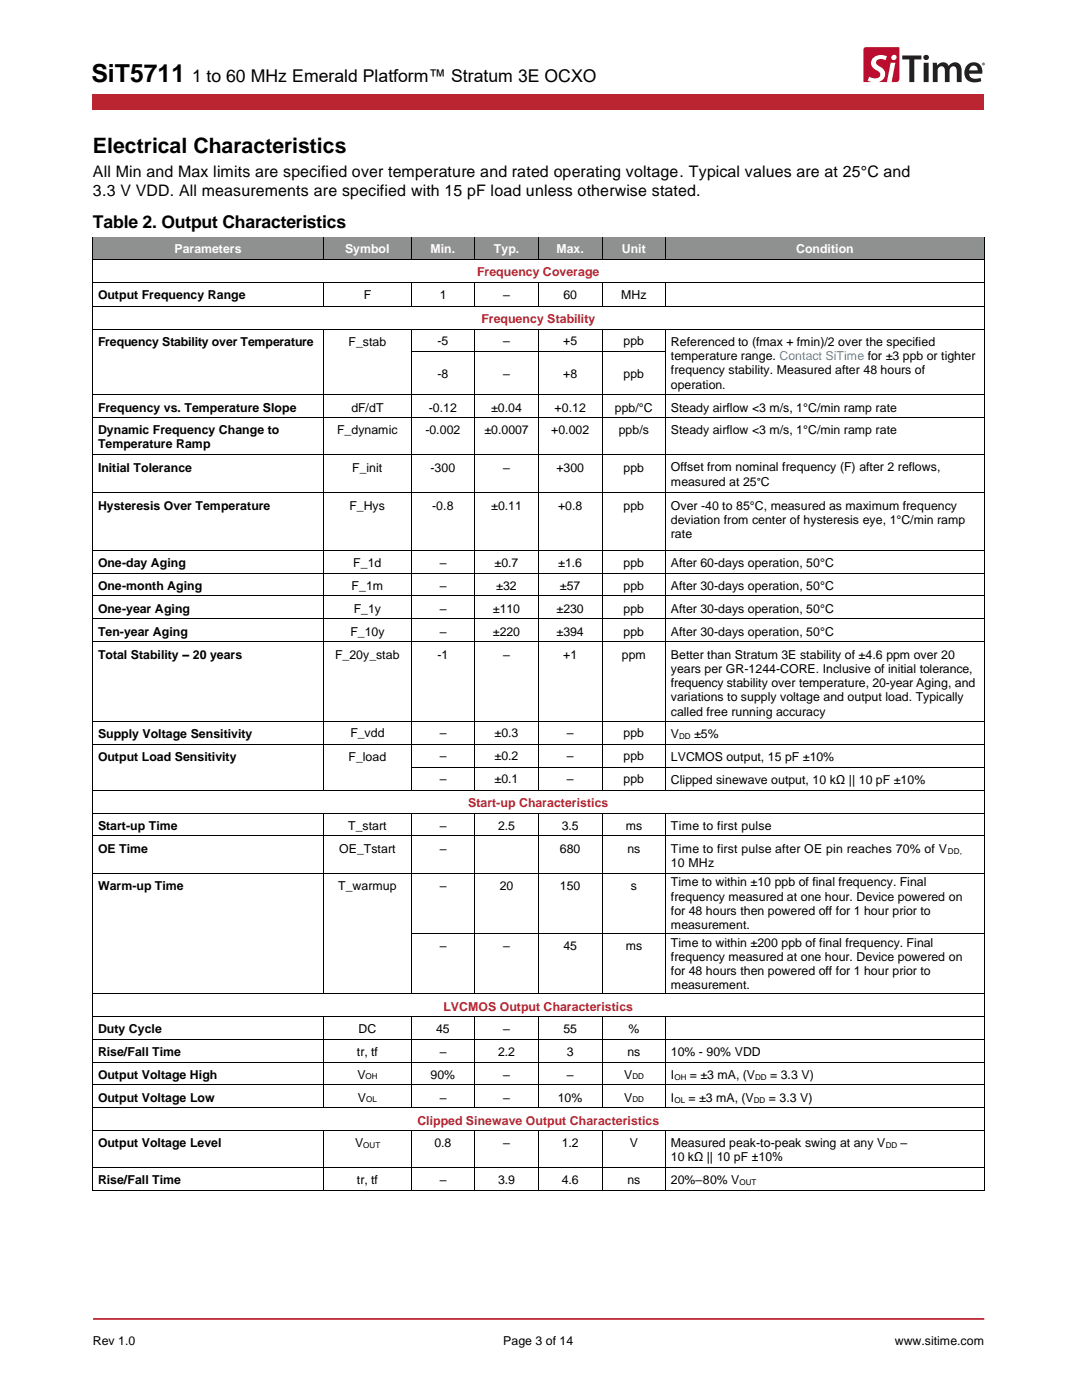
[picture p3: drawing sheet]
<svg xmlns="http://www.w3.org/2000/svg" width="216mm" height="279mm" viewBox="0 0 216 279" stroke-linecap="round" stroke-linejoin="round" font-family="sans-serif">
<path d="M18.6 263.2h177.8" fill="none" stroke="#ba2531" stroke-width=".36"/>
<path d="M172.4 9.5l-.1 .5v6.4h1.6l-.8-.3 .3-.8 .9 .3a.88 .88 0 0 0 1.1-.1 .88 .88 0 0 0 .1-1.1l-.6-.4a1.52 1.52 0 0 1-1.1-1.6 1.52 1.52 0 0 1 1.5-1.4h.9l.8 .3-.3 .7-.7-.2a.78 .78 0 0 0-.9 .1 .78 .78 0 0 0-.1 1l.3 .2a1.66 1.66 0 0 1 1.3 1.7 1.66 1.66 0 0 1-1.4 1.6h1.8l.7-3.9h1l-.8 3.9h1a.6 .6 0 0 0 .6-.6v-6.4h-6.6zM177.9 11.5a.53 .53 0 0 1 1 0 .53 .53 0 0 1-1 0z" fill="#ba0c2f"/>
<g fill="#231f20">
<path d="M180 11.1h3.9v.8h-1.5v4.5h-1v-4.5h-1.4z"/>
<path d="M186.1 12.5h.8l.1 .6a1.29 1.29 0 0 1 1.2-.7 1.29 1.29 0 0 1 1.1 .8 1.38 1.38 0 0 1 1.7-.7 1.38 1.38 0 0 1 .9 1.6v2.3h-1v-2.1a.77 .77 0 0 0-.2-.8 .77 .77 0 0 0-.8-.2l-.4 .6v2.5h-1v-2.1a.76 .76 0 0 0-.6-1.1 .76 .76 0 0 0-.8 .9v2.3h-1z"/>
<path d="M184.3 11.4a.55 .55 0 0 1 1 0 .55 .55 0 0 1-1 0zM184.3 12.5h1v3.9h-1z"/>
<path d="M192.9 13.1a1.77 1.77 0 0 1 2.2-.5 1.77 1.77 0 0 1 .9 2.1h-2.6a1.46 1.46 0 0 0 2.3 .8l.1 .7a2.62 2.62 0 0 1-3.1-.7 2.34 2.34 0 0 1 .2-2.4zM193.6 13.4l-.2 .6h1.7a.82 .82 0 0 0-.5-.8 .82 .82 0 0 0-1 .2z"/>
<path d="M196 12.8a.28 .28 0 0 1 .5 0 .28 .28 0 0 1-.5 0zM196.1 12.6v.3h.3v-.3zM196.2 12.7h.2v.2h-.2zM196.2 12.7h.1z"/>
</g>
<path d="M18.5 18.9h177.8v3h-177.8z" fill-rule="evenodd" fill="#ba2531"/>
<g fill="#8f9090">
<path d="M18.6 47.5h45.9v4.3h-45.9z" fill-rule="evenodd"/>
<path d="M19.6 48.3h43.9v2.7h-43.9z" fill-rule="evenodd"/>
<path d="M64.7 47.5h17.3v4.3h-17.3z" fill-rule="evenodd"/>
<path d="M65.6 48.3h15.4v2.7h-15.4z" fill-rule="evenodd"/>
<path d="M82.1 47.5h12.6v4.3h-12.6z" fill-rule="evenodd"/>
<path d="M83.1 48.3h10.6v2.7h-10.6z" fill-rule="evenodd"/>
<path d="M94.8 47.5h12.6v4.3h-12.6z" fill-rule="evenodd"/>
<path d="M95.8 48.3h10.6v2.7h-10.6z" fill-rule="evenodd"/>
<path d="M107.5 47.5h12.6v4.3h-12.6z" fill-rule="evenodd"/>
<path d="M108.5 48.3h10.7v2.7h-10.7z" fill-rule="evenodd"/>
<path d="M120.3 47.5h12.5v4.3h-12.5z" fill-rule="evenodd"/>
<path d="M121.2 48.3h10.7v2.7h-10.7z" fill-rule="evenodd"/>
<path d="M133 47.5h63.3v4.3h-63.3z" fill-rule="evenodd"/>
<path d="M133.9 48.3h61.5v2.7h-61.5z" fill-rule="evenodd"/>
</g>
<g fill="#000">
<path d="M18.5 47.3h.1v.4h-.1z" fill-rule="evenodd"/>
<path d="M18.5 47.3h.1v.2h-.1z" fill-rule="evenodd"/>
<path d="M18.5 51.8h.1v.4h-.1z" fill-rule="evenodd"/>
<path d="M18.5 56.3h.1v.4h-.1z" fill-rule="evenodd"/>
<path d="M64.5 47.5h.2v.2h-.2z" fill-rule="evenodd"/>
<path d="M64.5 47.3h.2v.2h-.2z" fill-rule="evenodd"/>
<path d="M64.5 51.8h.2v.2h-.2z" fill-rule="evenodd"/>
<path d="M64.5 56.5h.2v.2h-.2z" fill-rule="evenodd"/>
<path d="M64.5 56.3h.2v.2h-.2z" fill-rule="evenodd"/>
<path d="M82 47.5h.1v.2h-.1z" fill-rule="evenodd"/>
<path d="M82 47.3h.1v.2h-.1z" fill-rule="evenodd"/>
<path d="M82 51.8h.1v.2h-.1z" fill-rule="evenodd"/>
<path d="M82 56.5h.1v.2h-.1z" fill-rule="evenodd"/>
<path d="M82 56.3h.1v.2h-.1z" fill-rule="evenodd"/>
<path d="M94.7 47.5h.1v.2h-.1z" fill-rule="evenodd"/>
<path d="M94.7 47.3h.1v.2h-.1z" fill-rule="evenodd"/>
<path d="M94.7 51.8h.1v.2h-.1z" fill-rule="evenodd"/>
<path d="M94.7 56.5h.1v.2h-.1z" fill-rule="evenodd"/>
<path d="M94.7 56.3h.1v.2h-.1z" fill-rule="evenodd"/>
<path d="M107.4 47.5h.1v.2h-.1z" fill-rule="evenodd"/>
<path d="M107.4 47.3h.1v.2h-.1z" fill-rule="evenodd"/>
<path d="M107.4 51.8h.1v.2h-.1z" fill-rule="evenodd"/>
<path d="M107.4 56.5h.1v.2h-.1z" fill-rule="evenodd"/>
<path d="M107.4 56.3h.1v.2h-.1z" fill-rule="evenodd"/>
<path d="M120.1 47.5h.2v.2h-.2z" fill-rule="evenodd"/>
<path d="M120.1 47.3h.2v.2h-.2z" fill-rule="evenodd"/>
<path d="M120.1 51.8h.2v.2h-.2z" fill-rule="evenodd"/>
<path d="M120.1 56.5h.2v.2h-.2z" fill-rule="evenodd"/>
<path d="M120.1 56.3h.2v.2h-.2z" fill-rule="evenodd"/>
<path d="M132.8 47.5h.2v.2h-.2z" fill-rule="evenodd"/>
<path d="M132.8 47.3h.2v.2h-.2z" fill-rule="evenodd"/>
<path d="M132.8 51.8h.2v.2h-.2z" fill-rule="evenodd"/>
<path d="M132.8 56.5h.2v.2h-.2z" fill-rule="evenodd"/>
<path d="M132.8 56.3h.2v.2h-.2z" fill-rule="evenodd"/>
<path d="M196.3 47.3h.2v.4h-.2z" fill-rule="evenodd"/>
<path d="M196.3 47.3h.2v.2h-.2z" fill-rule="evenodd"/>
<path d="M196.3 51.8h.2v.4h-.2z" fill-rule="evenodd"/>
<path d="M196.3 56.3h.2v.4h-.2z" fill-rule="evenodd"/>
<path d="M18.5 61.1h.1v.4h-.1z" fill-rule="evenodd"/>
<path d="M18.5 65.6h.1v.4h-.1z" fill-rule="evenodd"/>
<path d="M18.5 70.1h.1v.4h-.1z" fill-rule="evenodd"/>
<path d="M18.5 78.7h.1v.4h-.1z" fill-rule="evenodd"/>
<path d="M64.5 61.1h.2v.1h-.2z" fill-rule="evenodd"/>
<path d="M64.5 65.8h.2v.2h-.2z" fill-rule="evenodd"/>
<path d="M64.5 65.6h.2v.2h-.2z" fill-rule="evenodd"/>
<path d="M64.5 70.1h.2v.4h-.2z" fill-rule="evenodd"/>
<path d="M64.5 78.7h.2v.4h-.2z" fill-rule="evenodd"/>
<path d="M82 61.1h.1v.1h-.1z" fill-rule="evenodd"/>
<path d="M82 65.8h.1v.2h-.1z" fill-rule="evenodd"/>
<path d="M82 65.6h.1v.2h-.1z" fill-rule="evenodd"/>
<path d="M82 70.1h.1v.4h-.1z" fill-rule="evenodd"/>
<path d="M82 78.7h.1v.4h-.1z" fill-rule="evenodd"/>
<path d="M94.7 61.1h.1v.1h-.1z" fill-rule="evenodd"/>
<path d="M94.7 65.8h.1v.2h-.1z" fill-rule="evenodd"/>
<path d="M94.7 65.6h.1v.2h-.1z" fill-rule="evenodd"/>
<path d="M94.7 70.1h.1v.4h-.1z" fill-rule="evenodd"/>
<path d="M94.7 78.7h.1v.4h-.1z" fill-rule="evenodd"/>
<path d="M107.4 61.1h.1v.1h-.1z" fill-rule="evenodd"/>
<path d="M107.4 65.8h.1v.2h-.1z" fill-rule="evenodd"/>
<path d="M107.4 65.6h.1v.2h-.1z" fill-rule="evenodd"/>
<path d="M107.4 70.1h.1v.4h-.1z" fill-rule="evenodd"/>
<path d="M107.4 78.7h.1v.4h-.1z" fill-rule="evenodd"/>
<path d="M120.1 61.1h.2v.1h-.2z" fill-rule="evenodd"/>
<path d="M120.1 65.8h.2v.2h-.2z" fill-rule="evenodd"/>
<path d="M120.1 65.6h.2v.2h-.2z" fill-rule="evenodd"/>
<path d="M120.1 70.1h.2v.4h-.2z" fill-rule="evenodd"/>
<path d="M120.1 78.7h.2v.4h-.2z" fill-rule="evenodd"/>
<path d="M132.8 61.1h.2v.1h-.2z" fill-rule="evenodd"/>
<path d="M132.8 65.8h.2v.2h-.2z" fill-rule="evenodd"/>
<path d="M132.8 65.6h.2v.2h-.2z" fill-rule="evenodd"/>
<path d="M132.8 70.1h.2v.4h-.2z" fill-rule="evenodd"/>
<path d="M132.8 78.7h.2v.4h-.2z" fill-rule="evenodd"/>
<path d="M196.3 61.1h.2v.4h-.2z" fill-rule="evenodd"/>
<path d="M196.3 65.6h.2v.4h-.2z" fill-rule="evenodd"/>
<path d="M196.3 70.1h.2v.4h-.2z" fill-rule="evenodd"/>
<path d="M196.3 78.7h.2v.4h-.2z" fill-rule="evenodd"/>
<path d="M18.5 83.2h.1v.5h-.1z" fill-rule="evenodd"/>
<path d="M18.5 90.7h.1v.4h-.1z" fill-rule="evenodd"/>
<path d="M18.5 98.2h.1v.5h-.1z" fill-rule="evenodd"/>
<path d="M64.5 83.2h.2v.5h-.2z" fill-rule="evenodd"/>
<path d="M64.5 90.7h.2v.4h-.2z" fill-rule="evenodd"/>
<path d="M64.5 98.2h.2v.5h-.2z" fill-rule="evenodd"/>
<path d="M82 83.2h.1v.5h-.1z" fill-rule="evenodd"/>
<path d="M82 90.7h.1v.4h-.1z" fill-rule="evenodd"/>
<path d="M82 98.2h.1v.5h-.1z" fill-rule="evenodd"/>
<path d="M94.7 83.2h.1v.5h-.1z" fill-rule="evenodd"/>
<path d="M94.7 90.7h.1v.4h-.1z" fill-rule="evenodd"/>
<path d="M94.7 98.2h.1v.5h-.1z" fill-rule="evenodd"/>
<path d="M107.4 83.2h.1v.5h-.1z" fill-rule="evenodd"/>
<path d="M107.4 90.7h.1v.4h-.1z" fill-rule="evenodd"/>
<path d="M107.4 98.2h.1v.5h-.1z" fill-rule="evenodd"/>
<path d="M120.1 83.2h.2v.5h-.2z" fill-rule="evenodd"/>
<path d="M120.1 90.7h.2v.4h-.2z" fill-rule="evenodd"/>
<path d="M120.1 98.2h.2v.5h-.2z" fill-rule="evenodd"/>
<path d="M132.8 83.2h.2v.5h-.2z" fill-rule="evenodd"/>
<path d="M132.8 90.7h.2v.4h-.2z" fill-rule="evenodd"/>
<path d="M132.8 98.2h.2v.5h-.2z" fill-rule="evenodd"/>
<path d="M196.3 83.2h.2v.5h-.2z" fill-rule="evenodd"/>
<path d="M196.3 90.7h.2v.4h-.2z" fill-rule="evenodd"/>
<path d="M196.3 98.2h.2v.5h-.2z" fill-rule="evenodd"/>
<path d="M18.5 109.7h.1v.4h-.1z" fill-rule="evenodd"/>
<path d="M18.5 114.3h.1v.4h-.1z" fill-rule="evenodd"/>
<path d="M18.5 118.8h.1v.5h-.1z" fill-rule="evenodd"/>
<path d="M64.5 109.7h.2v.4h-.2z" fill-rule="evenodd"/>
<path d="M64.5 114.3h.2v.4h-.2z" fill-rule="evenodd"/>
<path d="M64.5 118.8h.2v.5h-.2z" fill-rule="evenodd"/>
<path d="M82 109.7h.1v.4h-.1z" fill-rule="evenodd"/>
<path d="M82 114.3h.1v.4h-.1z" fill-rule="evenodd"/>
<path d="M82 118.8h.1v.5h-.1z" fill-rule="evenodd"/>
<path d="M94.7 109.7h.1v.4h-.1z" fill-rule="evenodd"/>
<path d="M94.7 114.3h.1v.4h-.1z" fill-rule="evenodd"/>
<path d="M94.7 118.8h.1v.5h-.1z" fill-rule="evenodd"/>
<path d="M107.4 109.7h.1v.4h-.1z" fill-rule="evenodd"/>
<path d="M107.4 114.3h.1v.4h-.1z" fill-rule="evenodd"/>
<path d="M107.4 118.8h.1v.5h-.1z" fill-rule="evenodd"/>
<path d="M120.1 109.7h.2v.4h-.2z" fill-rule="evenodd"/>
<path d="M120.1 114.3h.2v.4h-.2z" fill-rule="evenodd"/>
<path d="M120.1 118.8h.2v.5h-.2z" fill-rule="evenodd"/>
<path d="M132.8 109.7h.2v.4h-.2z" fill-rule="evenodd"/>
<path d="M132.8 114.3h.2v.4h-.2z" fill-rule="evenodd"/>
<path d="M132.8 118.8h.2v.5h-.2z" fill-rule="evenodd"/>
<path d="M196.3 109.7h.2v.4h-.2z" fill-rule="evenodd"/>
<path d="M196.3 114.3h.2v.4h-.2z" fill-rule="evenodd"/>
<path d="M196.3 118.8h.2v.5h-.2z" fill-rule="evenodd"/>
<path d="M18.5 123.4h.1v.4h-.1z" fill-rule="evenodd"/>
<path d="M18.5 128h.1v.4h-.1z" fill-rule="evenodd"/>
<path d="M64.5 123.4h.2v.4h-.2z" fill-rule="evenodd"/>
<path d="M64.5 128h.2v.4h-.2z" fill-rule="evenodd"/>
<path d="M82 123.4h.1v.4h-.1z" fill-rule="evenodd"/>
<path d="M82 128h.1v.4h-.1z" fill-rule="evenodd"/>
<path d="M94.7 123.4h.1v.4h-.1z" fill-rule="evenodd"/>
<path d="M94.7 128h.1v.4h-.1z" fill-rule="evenodd"/>
<path d="M107.4 123.4h.1v.4h-.1z" fill-rule="evenodd"/>
<path d="M107.4 128h.1v.4h-.1z" fill-rule="evenodd"/>
<path d="M120.1 123.4h.2v.4h-.2z" fill-rule="evenodd"/>
<path d="M120.1 128h.2v.4h-.2z" fill-rule="evenodd"/>
<path d="M132.8 123.4h.2v.4h-.2z" fill-rule="evenodd"/>
<path d="M132.8 128h.2v.4h-.2z" fill-rule="evenodd"/>
<path d="M196.3 123.4h.2v.4h-.2z" fill-rule="evenodd"/>
<path d="M196.3 128h.2v.4h-.2z" fill-rule="evenodd"/>
<path d="M18.5 143.9h.1v.4h-.1z" fill-rule="evenodd"/>
<path d="M18.5 148.5h.1v.4h-.1z" fill-rule="evenodd"/>
<path d="M18.5 153.1h.1v.4h-.1z" fill-rule="evenodd"/>
<path d="M18.5 157.6h.1v.5h-.1z" fill-rule="evenodd"/>
<path d="M64.5 143.9h.2v.4h-.2z" fill-rule="evenodd"/>
<path d="M64.5 148.5h.2v.4h-.2z" fill-rule="evenodd"/>
<path d="M64.5 153.1h.2v.4h-.2z" fill-rule="evenodd"/>
<path d="M64.5 157.6h.2v.2h-.2z" fill-rule="evenodd"/>
<path d="M82 143.9h.1v.4h-.1z" fill-rule="evenodd"/>
<path d="M82 148.5h.1v.4h-.1z" fill-rule="evenodd"/>
<path d="M82 153.1h.1v.4h-.1z" fill-rule="evenodd"/>
<path d="M82 157.6h.1v.2h-.1z" fill-rule="evenodd"/>
<path d="M94.7 143.9h.1v.4h-.1z" fill-rule="evenodd"/>
<path d="M94.7 148.5h.1v.4h-.1z" fill-rule="evenodd"/>
<path d="M94.7 153.1h.1v.4h-.1z" fill-rule="evenodd"/>
<path d="M94.7 157.6h.1v.2h-.1z" fill-rule="evenodd"/>
<path d="M107.4 143.9h.1v.4h-.1z" fill-rule="evenodd"/>
<path d="M107.4 148.5h.1v.4h-.1z" fill-rule="evenodd"/>
<path d="M107.4 153.1h.1v.4h-.1z" fill-rule="evenodd"/>
<path d="M107.4 157.6h.1v.2h-.1z" fill-rule="evenodd"/>
<path d="M120.1 143.9h.2v.4h-.2z" fill-rule="evenodd"/>
<path d="M120.1 148.5h.2v.4h-.2z" fill-rule="evenodd"/>
<path d="M120.1 153.1h.2v.4h-.2z" fill-rule="evenodd"/>
<path d="M120.1 157.6h.2v.2h-.2z" fill-rule="evenodd"/>
<path d="M132.8 143.9h.2v.4h-.2z" fill-rule="evenodd"/>
<path d="M132.8 148.5h.2v.4h-.2z" fill-rule="evenodd"/>
<path d="M132.8 153.1h.2v.4h-.2z" fill-rule="evenodd"/>
<path d="M132.8 157.6h.2v.2h-.2z" fill-rule="evenodd"/>
<path d="M196.3 143.9h.2v.4h-.2z" fill-rule="evenodd"/>
<path d="M196.3 148.5h.2v.4h-.2z" fill-rule="evenodd"/>
<path d="M196.3 153.1h.2v.4h-.2z" fill-rule="evenodd"/>
<path d="M196.3 157.6h.2v.5h-.2z" fill-rule="evenodd"/>
<path d="M18.5 162.2h.1v.4h-.1z" fill-rule="evenodd"/>
<path d="M18.5 166.7h.1v.5h-.1z" fill-rule="evenodd"/>
<path d="M18.5 174.1h.1v.5h-.1z" fill-rule="evenodd"/>
<path d="M64.5 162.4h.2v.2h-.2z" fill-rule="evenodd"/>
<path d="M64.5 162.2h.2v.2h-.2z" fill-rule="evenodd"/>
<path d="M64.5 166.7h.2v.5h-.2z" fill-rule="evenodd"/>
<path d="M64.5 174.1h.2v.5h-.2z" fill-rule="evenodd"/>
<path d="M82 162.4h.1v.2h-.1z" fill-rule="evenodd"/>
<path d="M82 162.2h.1v.2h-.1z" fill-rule="evenodd"/>
<path d="M82 166.7h.1v.5h-.1z" fill-rule="evenodd"/>
<path d="M82 174.1h.1v.5h-.1z" fill-rule="evenodd"/>
<path d="M94.7 162.4h.1v.2h-.1z" fill-rule="evenodd"/>
<path d="M94.7 162.2h.1v.2h-.1z" fill-rule="evenodd"/>
<path d="M94.7 166.7h.1v.5h-.1z" fill-rule="evenodd"/>
<path d="M94.7 174.1h.1v.5h-.1z" fill-rule="evenodd"/>
<path d="M107.4 162.4h.1v.2h-.1z" fill-rule="evenodd"/>
<path d="M107.4 162.2h.1v.2h-.1z" fill-rule="evenodd"/>
<path d="M107.4 166.7h.1v.5h-.1z" fill-rule="evenodd"/>
<path d="M107.4 174.1h.1v.5h-.1z" fill-rule="evenodd"/>
<path d="M120.1 162.4h.2v.2h-.2z" fill-rule="evenodd"/>
<path d="M120.1 162.2h.2v.2h-.2z" fill-rule="evenodd"/>
<path d="M120.1 166.7h.2v.5h-.2z" fill-rule="evenodd"/>
<path d="M120.1 174.1h.2v.5h-.2z" fill-rule="evenodd"/>
<path d="M132.8 162.4h.2v.2h-.2z" fill-rule="evenodd"/>
<path d="M132.8 162.2h.2v.2h-.2z" fill-rule="evenodd"/>
<path d="M132.8 166.7h.2v.5h-.2z" fill-rule="evenodd"/>
<path d="M132.8 174.1h.2v.5h-.2z" fill-rule="evenodd"/>
<path d="M196.3 162.2h.2v.4h-.2z" fill-rule="evenodd"/>
<path d="M196.3 166.7h.2v.5h-.2z" fill-rule="evenodd"/>
<path d="M196.3 174.1h.2v.5h-.2z" fill-rule="evenodd"/>
<path d="M18.5 186.2h.1v.4h-.1z" fill-rule="evenodd"/>
<path d="M18.5 198.2h.1v.5h-.1z" fill-rule="evenodd"/>
<path d="M64.5 186.2h.2v.4h-.2z" fill-rule="evenodd"/>
<path d="M64.5 198.2h.2v.2h-.2z" fill-rule="evenodd"/>
<path d="M82 186.2h.1v.4h-.1z" fill-rule="evenodd"/>
<path d="M82 198.2h.1v.2h-.1z" fill-rule="evenodd"/>
<path d="M94.7 186.2h.1v.4h-.1z" fill-rule="evenodd"/>
<path d="M94.7 198.2h.1v.2h-.1z" fill-rule="evenodd"/>
<path d="M107.4 186.2h.1v.4h-.1z" fill-rule="evenodd"/>
<path d="M107.4 198.2h.1v.2h-.1z" fill-rule="evenodd"/>
<path d="M120.1 186.2h.2v.4h-.2z" fill-rule="evenodd"/>
<path d="M120.1 198.2h.2v.2h-.2z" fill-rule="evenodd"/>
<path d="M132.8 186.2h.2v.4h-.2z" fill-rule="evenodd"/>
<path d="M132.8 198.2h.2v.2h-.2z" fill-rule="evenodd"/>
<path d="M196.3 186.2h.2v.4h-.2z" fill-rule="evenodd"/>
<path d="M196.3 198.2h.2v.5h-.2z" fill-rule="evenodd"/>
<path d="M18.5 202.8h.1v.4h-.1z" fill-rule="evenodd"/>
<path d="M18.5 207.4h.1v.4h-.1z" fill-rule="evenodd"/>
<path d="M18.5 211.9h.1v.4h-.1z" fill-rule="evenodd"/>
<path d="M18.5 216.4h.1v.5h-.1z" fill-rule="evenodd"/>
<path d="M64.5 203h.2v.2h-.2z" fill-rule="evenodd"/>
<path d="M64.5 202.8h.2v.2h-.2z" fill-rule="evenodd"/>
<path d="M64.5 207.4h.2v.4h-.2z" fill-rule="evenodd"/>
<path d="M64.5 211.9h.2v.4h-.2z" fill-rule="evenodd"/>
<path d="M64.5 216.4h.2v.5h-.2z" fill-rule="evenodd"/>
<path d="M82 203h.1v.2h-.1z" fill-rule="evenodd"/>
<path d="M82 202.8h.1v.2h-.1z" fill-rule="evenodd"/>
<path d="M82 207.4h.1v.4h-.1z" fill-rule="evenodd"/>
<path d="M82 211.9h.1v.4h-.1z" fill-rule="evenodd"/>
<path d="M82 216.4h.1v.5h-.1z" fill-rule="evenodd"/>
<path d="M94.7 203h.1v.2h-.1z" fill-rule="evenodd"/>
<path d="M94.7 202.8h.1v.2h-.1z" fill-rule="evenodd"/>
<path d="M94.7 207.4h.1v.4h-.1z" fill-rule="evenodd"/>
<path d="M94.7 211.9h.1v.4h-.1z" fill-rule="evenodd"/>
<path d="M94.7 216.4h.1v.5h-.1z" fill-rule="evenodd"/>
<path d="M107.4 203h.1v.2h-.1z" fill-rule="evenodd"/>
<path d="M107.4 202.8h.1v.2h-.1z" fill-rule="evenodd"/>
<path d="M107.4 207.4h.1v.4h-.1z" fill-rule="evenodd"/>
<path d="M107.4 211.9h.1v.4h-.1z" fill-rule="evenodd"/>
<path d="M107.4 216.4h.1v.5h-.1z" fill-rule="evenodd"/>
<path d="M120.1 203h.2v.2h-.2z" fill-rule="evenodd"/>
<path d="M120.1 202.8h.2v.2h-.2z" fill-rule="evenodd"/>
<path d="M120.1 207.4h.2v.4h-.2z" fill-rule="evenodd"/>
<path d="M120.1 211.9h.2v.4h-.2z" fill-rule="evenodd"/>
<path d="M120.1 216.4h.2v.5h-.2z" fill-rule="evenodd"/>
<path d="M132.8 203h.2v.2h-.2z" fill-rule="evenodd"/>
<path d="M132.8 202.8h.2v.2h-.2z" fill-rule="evenodd"/>
<path d="M132.8 207.4h.2v.4h-.2z" fill-rule="evenodd"/>
<path d="M132.8 211.9h.2v.4h-.2z" fill-rule="evenodd"/>
<path d="M132.8 216.4h.2v.5h-.2z" fill-rule="evenodd"/>
<path d="M196.3 202.8h.2v.4h-.2z" fill-rule="evenodd"/>
<path d="M196.3 207.4h.2v.4h-.2z" fill-rule="evenodd"/>
<path d="M196.3 211.9h.2v.4h-.2z" fill-rule="evenodd"/>
<path d="M196.3 216.4h.2v.5h-.2z" fill-rule="evenodd"/>
<path d="M18.5 221h.1v.4h-.1z" fill-rule="evenodd"/>
<path d="M18.5 225.6h.1v.4h-.1z" fill-rule="evenodd"/>
<path d="M18.5 232.9h.1v.4h-.1z" fill-rule="evenodd"/>
<path d="M18.5 237.5h.1v.2h-.1z" fill-rule="evenodd"/>
<path d="M18.5 237.5h.1v.2h-.1z" fill-rule="evenodd"/>
<path d="M64.5 221h.2v.2h-.2z" fill-rule="evenodd"/>
<path d="M64.5 225.8h.2v.2h-.2z" fill-rule="evenodd"/>
<path d="M64.5 225.6h.2v.2h-.2z" fill-rule="evenodd"/>
<path d="M64.5 232.9h.2v.4h-.2z" fill-rule="evenodd"/>
<path d="M64.5 237.5h.2v.2h-.2z" fill-rule="evenodd"/>
<path d="M82 221h.1v.2h-.1z" fill-rule="evenodd"/>
<path d="M82 225.8h.1v.2h-.1z" fill-rule="evenodd"/>
<path d="M82 225.6h.1v.2h-.1z" fill-rule="evenodd"/>
<path d="M82 232.9h.1v.4h-.1z" fill-rule="evenodd"/>
<path d="M82 237.5h.1v.2h-.1z" fill-rule="evenodd"/>
<path d="M94.7 221h.1v.2h-.1z" fill-rule="evenodd"/>
<path d="M94.7 225.8h.1v.2h-.1z" fill-rule="evenodd"/>
<path d="M94.7 225.6h.1v.2h-.1z" fill-rule="evenodd"/>
<path d="M94.7 232.9h.1v.4h-.1z" fill-rule="evenodd"/>
<path d="M94.7 237.5h.1v.2h-.1z" fill-rule="evenodd"/>
<path d="M107.4 221h.1v.2h-.1z" fill-rule="evenodd"/>
<path d="M107.4 225.8h.1v.2h-.1z" fill-rule="evenodd"/>
<path d="M107.4 225.6h.1v.2h-.1z" fill-rule="evenodd"/>
<path d="M107.4 232.9h.1v.4h-.1z" fill-rule="evenodd"/>
<path d="M107.4 237.5h.1v.2h-.1z" fill-rule="evenodd"/>
<path d="M120.1 221h.2v.2h-.2z" fill-rule="evenodd"/>
<path d="M120.1 225.8h.2v.2h-.2z" fill-rule="evenodd"/>
<path d="M120.1 225.6h.2v.2h-.2z" fill-rule="evenodd"/>
<path d="M120.1 232.9h.2v.4h-.2z" fill-rule="evenodd"/>
<path d="M120.1 237.5h.2v.2h-.2z" fill-rule="evenodd"/>
<path d="M132.8 221h.2v.2h-.2z" fill-rule="evenodd"/>
<path d="M132.8 225.8h.2v.2h-.2z" fill-rule="evenodd"/>
<path d="M132.8 225.6h.2v.2h-.2z" fill-rule="evenodd"/>
<path d="M132.8 232.9h.2v.4h-.2z" fill-rule="evenodd"/>
<path d="M132.8 237.5h.2v.2h-.2z" fill-rule="evenodd"/>
<path d="M196.3 221h.2v.4h-.2z" fill-rule="evenodd"/>
<path d="M196.3 225.6h.2v.4h-.2z" fill-rule="evenodd"/>
<path d="M196.3 232.9h.2v.4h-.2z" fill-rule="evenodd"/>
<path d="M196.3 237.5h.2v.2h-.2z" fill-rule="evenodd"/>
<path d="M196.3 237.5h.2v.2h-.2z" fill-rule="evenodd"/>
</g>
<g fill="none" stroke="#000" stroke-width=".2">
<path d="M18.5 47.7v4.1M18.5 52.2v4.1M18.5 56.7v4.4M18.6 47.4h45.9M18.6 51.9h45.9M18.6 56.4h45.9M64.6 47.7v4.1M64.6 56.7v4.4M64.7 47.4h17.3M64.7 51.9h17.3M64.7 56.4h17.3M82.1 47.7v4.1"/>
<path d="M82.1 56.7v4.4M82.1 47.4h12.6M82.1 51.9h12.6M82.1 56.4h12.6M94.8 47.7v4.1M94.8 56.7v4.4M94.8 47.4h12.6M94.8 51.9h12.6M94.8 56.4h12.6M107.5 47.7v4.1M107.5 56.7v4.4M107.5 47.4h12.6"/>
<path d="M107.5 51.9h12.6M107.5 56.4h12.6M120.2 47.7v4.1M120.2 56.7v4.4M120.3 47.4h12.5M120.3 51.9h12.5M120.3 56.4h12.5M132.9 47.7v4.1M132.9 56.7v4.4M133 47.4h63.3M133 51.9h63.3M133 56.4h63.3"/>
<path d="M196.4 47.7v4.1M196.4 52.2v4.1M196.4 56.7v4.4M18.5 61.5v4.1M18.5 66v4.1M18.5 70.5v8.2M18.5 79.1v4.1M18.6 61.1h45.9M18.6 65.7h45.9M18.6 78.7h45.9M64.6 66v4.1M64.6 70.5v8.2"/>
<path d="M64.6 79.1v4.1M64.7 61.1h17.3M64.7 65.7h17.3M64.7 78.7h17.3M82.1 66v4.1M82.1 70.5v8.2M82.1 79.1v4.1M82.1 61.1h12.6M82.1 65.7h12.6M82.1 70.2h12.6M82.1 78.7h12.6M94.8 66v4.1"/>
<path d="M94.8 70.5v8.2M94.8 79.1v4.1M94.8 61.1h12.6M94.8 65.7h12.6M94.8 70.2h12.6M94.8 78.7h12.6M107.5 66v4.1M107.5 70.5v8.2M107.5 79.1v4.1M107.5 61.1h12.6M107.5 65.7h12.6M107.5 70.2h12.6"/>
<path d="M107.5 78.7h12.6M120.2 66v4.1M120.2 70.5v8.2M120.2 79.1v4.1M120.3 61.1h12.5M120.3 65.7h12.5M120.3 70.2h12.5M120.3 78.7h12.5M132.9 66v4.1M132.9 70.5v8.2M132.9 79.1v4.1M133 61.1h63.3"/>
<path d="M133 65.7h63.3M133 78.7h63.3M196.4 61.5v4.1M196.4 66v4.1M196.4 70.5v8.2M196.4 79.1v4.1M18.5 83.7v7M18.5 91.1v7.1M18.5 98.7v11M18.6 83.3h45.9M18.6 90.7h45.9M18.6 98.3h45.9"/>
<path d="M64.6 83.7v7M64.6 91.1v7.1M64.6 98.7v11M64.7 83.3h17.3M64.7 90.7h17.3M64.7 98.3h17.3M82.1 83.7v7M82.1 91.1v7.1M82.1 98.7v11M82.1 83.3h12.6M82.1 90.7h12.6M82.1 98.3h12.6"/>
<path d="M94.8 83.7v7M94.8 91.1v7.1M94.8 98.7v11M94.8 83.3h12.6M94.8 90.7h12.6M94.8 98.3h12.6M107.5 83.7v7M107.5 91.1v7.1M107.5 98.7v11M107.5 83.3h12.6M107.5 90.7h12.6M107.5 98.3h12.6"/>
<path d="M120.2 83.7v7M120.2 91.1v7.1M120.2 98.7v11M120.3 83.3h12.5M120.3 90.7h12.5M120.3 98.3h12.5M132.9 83.7v7M132.9 91.1v7.1M132.9 98.7v11M133 83.3h63.3M133 90.7h63.3M133 98.3h63.3"/>
<path d="M196.4 83.7v7M196.4 91.1v7.1M196.4 98.7v11M18.5 110.1v4.2M18.5 114.7v4.1M18.5 119.3v4.1M18.6 109.8h45.9M18.6 114.4h45.9M18.6 118.9h45.9M64.6 110.1v4.2M64.6 114.7v4.1M64.6 119.3v4.1"/>
<path d="M64.7 109.8h17.3M64.7 114.4h17.3M64.7 118.9h17.3M82.1 110.1v4.2M82.1 114.7v4.1M82.1 119.3v4.1M82.1 109.8h12.6M82.1 114.4h12.6M82.1 118.9h12.6M94.8 110.1v4.2M94.8 114.7v4.1M94.8 119.3v4.1"/>
<path d="M94.8 109.8h12.6M94.8 114.4h12.6M94.8 118.9h12.6M107.5 110.1v4.2M107.5 114.7v4.1M107.5 119.3v4.1M107.5 109.8h12.6M107.5 114.4h12.6M107.5 118.9h12.6M120.2 110.1v4.2M120.2 114.7v4.1M120.2 119.3v4.1"/>
<path d="M120.3 109.8h12.5M120.3 114.4h12.5M120.3 118.9h12.5M132.9 110.1v4.2M132.9 114.7v4.1M132.9 119.3v4.1M133 109.8h63.3M133 114.4h63.3M133 118.9h63.3M196.4 110.1v4.2M196.4 114.7v4.1M196.4 119.3v4.1"/>
<path d="M18.5 123.8v4.2M18.5 128.4v15.5M18.6 123.5h45.9M18.6 128.1h45.9M64.6 123.8v4.2M64.6 128.4v15.5M64.7 123.5h17.3M64.7 128.1h17.3M82.1 123.8v4.2M82.1 128.4v15.5M82.1 123.5h12.6M82.1 128.1h12.6"/>
<path d="M94.8 123.8v4.2M94.8 128.4v15.5M94.8 123.5h12.6M94.8 128.1h12.6M107.5 123.8v4.2M107.5 128.4v15.5M107.5 123.5h12.6M107.5 128.1h12.6M120.2 123.8v4.2M120.2 128.4v15.5M120.3 123.5h12.5M120.3 128.1h12.5"/>
<path d="M132.9 123.8v4.2M132.9 128.4v15.5M133 123.5h63.3M133 128.1h63.3M196.4 123.8v4.2M196.4 128.4v15.5M18.5 144.3v4.2M18.5 148.9v4.2M18.5 153.5v4.1M18.5 158.1v4.1M18.6 144h45.9M18.6 148.6h45.9"/>
<path d="M18.6 157.7h45.9M64.6 144.3v4.2M64.6 148.9v4.2M64.6 153.5v4.1M64.7 144h17.3M64.7 148.6h17.3M64.7 157.7h17.3M82.1 144.3v4.2M82.1 148.9v4.2M82.1 153.5v4.1M82.1 144h12.6M82.1 148.6h12.6"/>
<path d="M82.1 153.1h12.6M82.1 157.7h12.6M94.8 144.3v4.2M94.8 148.9v4.2M94.8 153.5v4.1M94.8 144h12.6M94.8 148.6h12.6M94.8 153.1h12.6M94.8 157.7h12.6M107.5 144.3v4.2M107.5 148.9v4.2M107.5 153.5v4.1"/>
<path d="M107.5 144h12.6M107.5 148.6h12.6M107.5 153.1h12.6M107.5 157.7h12.6M120.2 144.3v4.2M120.2 148.9v4.2M120.2 153.5v4.1M120.3 144h12.5M120.3 148.6h12.5M120.3 153.1h12.5M120.3 157.7h12.5M132.9 144.3v4.2"/>
<path d="M132.9 148.9v4.2M132.9 153.5v4.1M133 144h63.3M133 148.6h63.3M133 153.1h63.3M133 157.7h63.3M196.4 144.3v4.2M196.4 148.9v4.2M196.4 153.5v4.1M196.4 158.1v4.1M18.5 162.6v4.1M18.5 167.2v6.9"/>
<path d="M18.5 174.6v11.6M18.6 162.3h45.9M18.6 166.8h45.9M18.6 174.2h45.9M64.6 162.6v4.1M64.6 167.2v6.9M64.6 174.6v11.6M64.7 162.3h17.3M64.7 166.8h17.3M64.7 174.2h17.3M82.1 162.6v4.1M82.1 167.2v6.9"/>
<path d="M82.1 174.6v11.6M82.1 162.3h12.6M82.1 166.8h12.6M82.1 174.2h12.6M94.8 162.6v4.1M94.8 167.2v6.9M94.8 174.6v11.6M94.8 162.3h12.6M94.8 166.8h12.6M94.8 174.2h12.6M107.5 162.6v4.1M107.5 167.2v6.9"/>
<path d="M107.5 174.6v11.6M107.5 162.3h12.6M107.5 166.8h12.6M107.5 174.2h12.6M120.2 162.6v4.1M120.2 167.2v6.9M120.2 174.6v11.6M120.3 162.3h12.5M120.3 166.8h12.5M120.3 174.2h12.5M132.9 162.6v4.1M132.9 167.2v6.9"/>
<path d="M132.9 174.6v11.6M133 162.3h63.3M133 166.8h63.3M133 174.2h63.3M196.4 162.6v4.1M196.4 167.2v6.9M196.4 174.6v11.6M18.5 186.6v11.6M18.5 198.7v4.1M18.6 198.3h45.9M64.6 186.6v11.6M64.7 198.3h17.3"/>
<path d="M82.1 186.6v11.6M82.1 186.3h12.6M82.1 198.3h12.6M94.8 186.6v11.6M94.8 186.3h12.6M94.8 198.3h12.6M107.5 186.6v11.6M107.5 186.3h12.6M107.5 198.3h12.6M120.2 186.6v11.6M120.3 186.3h12.5M120.3 198.3h12.5"/>
<path d="M132.9 186.6v11.6M133 186.3h63.3M133 198.3h63.3M196.4 186.6v11.6M196.4 198.7v4.1M18.5 203.2v4.2M18.5 207.8v4.1M18.5 212.3v4.1M18.5 216.9v4.1M18.6 202.9h45.9M18.6 207.5h45.9M18.6 212h45.9"/>
<path d="M18.6 216.5h45.9M64.6 203.2v4.2M64.6 207.8v4.1M64.6 212.3v4.1M64.6 216.9v4.1M64.7 202.9h17.3M64.7 207.5h17.3M64.7 212h17.3M64.7 216.5h17.3M82.1 203.2v4.2M82.1 207.8v4.1M82.1 212.3v4.1"/>
<path d="M82.1 216.9v4.1M82.1 202.9h12.6M82.1 207.5h12.6M82.1 212h12.6M82.1 216.5h12.6M94.8 203.2v4.2M94.8 207.8v4.1M94.8 212.3v4.1M94.8 216.9v4.1M94.8 202.9h12.6M94.8 207.5h12.6M94.8 212h12.6"/>
<path d="M94.8 216.5h12.6M107.5 203.2v4.2M107.5 207.8v4.1M107.5 212.3v4.1M107.5 216.9v4.1M107.5 202.9h12.6M107.5 207.5h12.6M107.5 212h12.6M107.5 216.5h12.6M120.2 203.2v4.2M120.2 207.8v4.1M120.2 212.3v4.1"/>
<path d="M120.2 216.9v4.1M120.3 202.9h12.5M120.3 207.5h12.5M120.3 212h12.5M120.3 216.5h12.5M132.9 203.2v4.2M132.9 207.8v4.1M132.9 212.3v4.1M132.9 216.9v4.1M133 202.9h63.3M133 207.5h63.3M133 212h63.3"/>
<path d="M133 216.5h63.3M196.4 203.2v4.2M196.4 207.8v4.1M196.4 212.3v4.1M196.4 216.9v4.1M18.5 221.4v4.2M18.5 226v6.9M18.5 233.3v4.2M18.6 221.1h45.9M18.6 225.7h45.9M18.6 233h45.9M18.6 237.6h45.9"/>
<path d="M64.6 226v6.9M64.6 233.3v4.2M64.7 221.1h17.3M64.7 225.7h17.3M64.7 233h17.3M64.7 237.6h17.3M82.1 226v6.9M82.1 233.3v4.2M82.1 221.1h12.6M82.1 225.7h12.6M82.1 233h12.6M82.1 237.6h12.6"/>
<path d="M94.8 226v6.9M94.8 233.3v4.2M94.8 221.1h12.6M94.8 225.7h12.6M94.8 233h12.6M94.8 237.6h12.6M107.5 226v6.9M107.5 233.3v4.2M107.5 221.1h12.6M107.5 225.7h12.6M107.5 233h12.6M107.5 237.6h12.6"/>
<path d="M120.2 226v6.9M120.2 233.3v4.2M120.3 221.1h12.5M120.3 225.7h12.5M120.3 233h12.5M120.3 237.6h12.5M132.9 226v6.9M132.9 233.3v4.2M133 221.1h63.3M133 225.7h63.3M133 233h63.3M133 237.6h63.3"/>
<path d="M196.4 221.4v4.2M196.4 226v6.9M196.4 233.3v4.2"/>
</g>
<path d="M18.5 51.7h177.9M18.6 47.6h45.9M64.7 47.6h17.3M82.1 47.6h12.6M94.8 47.6h12.6M107.5 47.6h12.6M120.3 47.6h12.5M133 47.6h63.3" fill="none" stroke="#8f9090" stroke-width=".25"/>
<text font-size="5" x="18.2" y="16.4">SiT5711</text>
<text font-size="4.2" x="18.5" y="30.5">Electrical Characteristics</text>
<g font-size="3.5">
<text x="38.3" y="16.4">1 to 60 MHz Emerald Platform™ Stratum 3E OCXO</text>
<text x="18.5" y="45.5">Table 2. Output Characteristics</text>
</g>
<g font-size="3.2">
<text x="18.5" y="35.4">All Min and Max limits are specified over temperature and rated operating voltage. Typical values are at 25°C and</text>
<text x="18.5" y="39">3.3 V VDD. All measurements are specified with 15 pF load unless otherwise stated.</text>
</g>
<g font-size="2.5" fill="#fff">
<text x="34.8" y="50.5">Parameters</text>
<text x="68.9" y="50.5">Symbol</text>
<text x="85.9" y="50.5">Min.</text>
<text x="98.6" y="50.5">Typ.</text>
<text x="111.1" y="50.5">Max.</text>
<text x="124.1" y="50.5">Unit</text>
<text x="158.9" y="50.5">Condition</text>
</g>
<g font-size="2.5">
<text x="19.6" y="59.7">Output Frequency Range</text>
<text x="72.6" y="59.7">F</text>
<text x="87.7" y="59.7">1</text>
<text x="100.4" y="59.7">–</text>
<text x="112.4" y="59.7">60</text>
<text x="124" y="59.7">MHz</text>
<text x="19.6" y="69">Frequency Stability over Temperature</text>
<text x="69.6" y="69">F_stab</text>
<text x="87.3" y="68.8">-5</text>
<text x="100.4" y="68.8">–</text>
<text x="112.4" y="68.8">+5</text>
<text x="124.4" y="68.8">ppb</text>
<text x="133.9" y="69">Referenced to (fmax + fmin)/2 over the specified</text>
<text x="133.9" y="71.8">temperature range. Contact SiTime for ±3 ppb or tighter</text>
<text x="87.3" y="75.4">-8</text>
<text x="100.4" y="75.4">–</text>
<text x="112.4" y="75.4">+8</text>
<text x="124.4" y="75.4">ppb</text>
<text x="133.9" y="74.7">frequency stability. Measured after 48 hours of</text>
<text x="133.9" y="77.6">operation.</text>
<text x="19.6" y="82.1">Frequency vs. Temperature Slope</text>
<text x="70.1" y="82.1">dF/dT</text>
<text x="85.6" y="82.1">-0.12</text>
<text x="98" y="82.1">±0.04</text>
<text x="110.7" y="82.1">+0.12</text>
<text x="122.7" y="82.1">ppb/°C</text>
<text x="133.9" y="82.1">Steady airflow &lt;3 m/s, 1°C/min ramp rate</text>
<text x="19.6" y="86.7">Dynamic Frequency Change to</text>
<text x="19.6" y="89.5">Temperature Ramp</text>
<text x="67.3" y="86.7">F_dynamic</text>
<text x="84.9" y="86.7">-0.002</text>
<text x="96.7" y="86.7">±0.0007</text>
<text x="110" y="86.7">+0.002</text>
<text x="123.5" y="86.7">ppb/s</text>
<text x="133.9" y="86.7">Steady airflow &lt;3 m/s, 1°C/min ramp rate</text>
<text x="19.6" y="94.1">Initial Tolerance</text>
<text x="70.3" y="94.1">F_init</text>
<text x="85.9" y="94.1">-300</text>
<text x="100.4" y="94.1">–</text>
<text x="111" y="94.1">+300</text>
<text x="124.4" y="94.1">ppb</text>
<text x="133.9" y="94.1">Offset from nominal frequency (F) after 2 reflows,</text>
<text x="19.6" y="101.7">Hysteresis Over Temperature</text>
<text x="69.7" y="101.7">F_Hys</text>
<text x="86.3" y="101.7">-0.8</text>
<text x="98" y="101.7">±0.11</text>
<text x="111.4" y="101.7">+0.8</text>
<text x="124.4" y="101.7">ppb</text>
<text x="133.9" y="97">measured at 25°C</text>
<text x="133.9" y="101.7">Over -40 to 85°C, measured as maximum frequency</text>
<text x="133.9" y="104.5">deviation from center of hysteresis eye, 1°C/min ramp</text>
<text x="133.9" y="107.4">rate</text>
<text x="19.6" y="113.2">One-day Aging</text>
<text x="70.5" y="113.2">F_1d</text>
<text x="87.7" y="113.2">–</text>
<text x="98.7" y="113.2">±0.7</text>
<text x="111.4" y="113.2">±1.6</text>
<text x="124.4" y="113.2">ppb</text>
<text x="133.9" y="113.2">After 60-days operation, 50°C</text>
<text x="19.6" y="117.7">One-month Aging</text>
<text x="70.2" y="117.7">F_1m</text>
<text x="87.7" y="117.7">–</text>
<text x="99" y="117.7">±32</text>
<text x="111.7" y="117.7">±57</text>
<text x="124.4" y="117.7">ppb</text>
<text x="133.9" y="117.7">After 30-days operation, 50°C</text>
<text x="19.6" y="122.3">One-year Aging</text>
<text x="70.6" y="122.3">F_1y</text>
<text x="87.7" y="122.3">–</text>
<text x="98.4" y="122.3">±110</text>
<text x="111.1" y="122.3">±230</text>
<text x="124.4" y="122.3">ppb</text>
<text x="133.9" y="122.3">After 30-days operation, 50°C</text>
<text x="19.6" y="126.9">Ten-year Aging</text>
<text x="19.6" y="131.5">Total Stability – 20 years</text>
<text x="66.9" y="131.5">F_20y_stab</text>
<text x="69.9" y="126.9">F_10y</text>
<text x="87.3" y="131.5">-1</text>
<text x="87.7" y="126.9">–</text>
<text x="98.4" y="126.9">±220</text>
<text x="100.4" y="131.5">–</text>
<text x="111.1" y="126.9">±394</text>
<text x="112.4" y="131.5">+1</text>
<text x="124.1" y="131.5">ppm</text>
<text x="124.4" y="126.9">ppb</text>
<text x="133.9" y="126.9">After 30-days operation, 50°C</text>
<text x="133.9" y="131.4">Better than Stratum 3E stability of ±4.6 ppm over 20</text>
<text x="133.9" y="134.3">years per GR-1244-CORE. Inclusive of initial tolerance,</text>
<text x="133.9" y="137.1">frequency stability over temperature, 20-year Aging, and</text>
<text x="133.9" y="140">variations to supply voltage and output load. Typically</text>
<text x="133.9" y="142.8">called free running accuracy</text>
<text x="19.6" y="147.4">Supply Voltage Sensitivity</text>
<text x="69.9" y="147">F_vdd</text>
<text x="87.7" y="147">–</text>
<text x="98.7" y="147">±0.3</text>
<text x="113.1" y="147">–</text>
<text x="124.4" y="147">ppb</text>
<text x="133.9" y="147.4">V</text>
<text x="138.5" y="147.4">±5%</text>
<text x="19.6" y="152">Output Load Sensitivity</text>
<text x="69.6" y="152">F_load</text>
<text x="87.7" y="151.6">–</text>
<text x="98.7" y="151.6">±0.2</text>
<text x="113.1" y="151.6">–</text>
<text x="124.4" y="151.6">ppb</text>
<text x="133.9" y="152">LVCMOS output, 15 pF ±10%</text>
<text x="87.7" y="156.2">–</text>
<text x="98.7" y="156.2">±0.1</text>
<text x="113.1" y="156.2">–</text>
<text x="124.4" y="156.2">ppb</text>
<text x="133.9" y="156.5">Clipped sinewave output, 10 kΩ || 10 pF ±10%</text>
<text x="19.6" y="165.7">Start-up Time</text>
<text x="69.5" y="165.7">T_start</text>
<text x="87.7" y="165.7">–</text>
<text x="99.4" y="165.7">2.5</text>
<text x="112.1" y="165.7">3.5</text>
<text x="124.9" y="165.7">ms</text>
<text x="133.9" y="165.7">Time to first pulse</text>
<text x="19.6" y="170.2">OE Time</text>
<text x="67.7" y="170.2">OE_Tstart</text>
<text x="87.7" y="170.2">–</text>
<text x="111.7" y="170.2">680</text>
<text x="125.2" y="170.2">ns</text>
<text x="133.9" y="170.2">Time to first pulse after OE pin reaches 70% of V</text>
<text x="133.9" y="173">10 MHz</text>
<text x="19.6" y="177.6">Warm-up Time</text>
<text x="67.5" y="177.6">T_warmup</text>
<text x="87.7" y="177.6">–</text>
<text x="99.7" y="177.6">20</text>
<text x="111.7" y="177.6">150</text>
<text x="125.9" y="177.6">s</text>
<text x="133.9" y="176.9">Time to within ±10 ppb of final frequency. Final</text>
<text x="133.9" y="179.8">frequency measured at one hour. Device powered on</text>
<text x="133.9" y="182.6">for 48 hours then powered off for 1 hour prior to</text>
<text x="133.9" y="185.4">measurement.</text>
<text x="87.7" y="189.7">–</text>
<text x="100.4" y="189.7">–</text>
<text x="112.4" y="189.7">45</text>
<text x="124.9" y="189.7">ms</text>
<text x="133.9" y="189">Time to within ±200 ppb of final frequency. Final</text>
<text x="133.9" y="191.8">frequency measured at one hour. Device powered on</text>
<text x="133.9" y="194.6">for 48 hours then powered off for 1 hour prior to</text>
<text x="133.9" y="197.5">measurement.</text>
<text x="19.6" y="206.2">Duty Cycle</text>
<text x="71.6" y="206.2">DC</text>
<text x="87" y="206.2">45</text>
<text x="100.4" y="206.2">–</text>
<text x="112.4" y="206.2">55</text>
<text x="125.4" y="206.2">%</text>
<text x="19.6" y="210.8">Rise/Fall Time</text>
<text x="19.6" y="215.3">Output Voltage High</text>
<text x="71.2" y="210.8">tr, tf</text>
<text x="71.3" y="215.3">V</text>
<text x="85.9" y="215.3">90%</text>
<text x="87.7" y="210.8">–</text>
<text x="99.4" y="210.8">2.2</text>
<text x="100.4" y="215.3">–</text>
<text x="113.1" y="210.8">3</text>
<text x="113.1" y="215.3">–</text>
<text x="124.5" y="215.3">V</text>
<text x="125.2" y="210.8">ns</text>
<text x="133.9" y="210.8">10% - 90% VDD</text>
<text x="133.9" y="215.3">I</text>
<text x="137.7" y="215.3">= ±3 mA, (V</text>
<text x="153.7" y="215.3">= 3.3 V)</text>
<text x="19.6" y="219.8">Output Voltage Low</text>
<text x="71.4" y="219.8">V</text>
<text x="87.7" y="219.8">–</text>
<text x="100.4" y="219.8">–</text>
<text x="111.3" y="219.8">10%</text>
<text x="124.5" y="219.8">V</text>
<text x="133.9" y="219.9">I</text>
<text x="137.4" y="219.9">= ±3 mA, (V</text>
<text x="153.4" y="219.9">= 3.3 V)</text>
<text x="19.6" y="229">Output Voltage Level</text>
<text x="70.8" y="229">V</text>
<text x="86.7" y="229">0.8</text>
<text x="100.4" y="229">–</text>
<text x="112.1" y="229">1.2</text>
<text x="125.7" y="229">V</text>
<text x="133.9" y="228.9">Measured peak-to-peak swing at any V</text>
<text x="133.9" y="231.7">10 kΩ || 10 pF ±10%</text>
<text x="179.7" y="228.9">–</text>
<text x="19.6" y="236.3">Rise/Fall Time</text>
<text x="71.2" y="236.3">tr, tf</text>
<text x="87.7" y="236.3">–</text>
<text x="99.4" y="236.3">3.9</text>
<text x="112.1" y="236.3">4.6</text>
<text x="125.2" y="236.3">ns</text>
<text x="133.9" y="236.3">20%–80% V</text>
<text x="18.5" y="268.4">Rev 1.0</text>
<text x="100.4" y="268.4">Page 3 of 14</text>
<text x="178.6" y="268.4">www.sitime.com</text>
</g>
<g font-size="2.5" fill="#ba2531">
<text x="95.2" y="55.2">Frequency Coverage</text>
<text x="96.1" y="64.4">Frequency Stability</text>
<text x="93.4" y="161.1">Start-up Characteristics</text>
<text x="88.5" y="201.7">LVCMOS Output Characteristics</text>
<text x="83.3" y="224.5">Clipped Sinewave Output Characteristics</text>
</g>
<g font-size="1.6">
<text x="135.5" y="147.5">DD</text>
<text x="189.1" y="170.4">DD,</text>
<text x="73" y="215.4">OH</text>
<text x="126.2" y="215.4">DD</text>
<text x="134.6" y="215.5">OH</text>
<text x="150.7" y="215.5">DD</text>
<text x="73.1" y="220">OL</text>
<text x="126.2" y="220">DD</text>
<text x="134.6" y="220.1">OL</text>
<text x="150.4" y="220.1">DD</text>
<text x="72.5" y="229.1">OUT</text>
<text x="176.7" y="229.1">DD</text>
<text x="147.6" y="236.5">OUT</text>
</g>
</svg>
